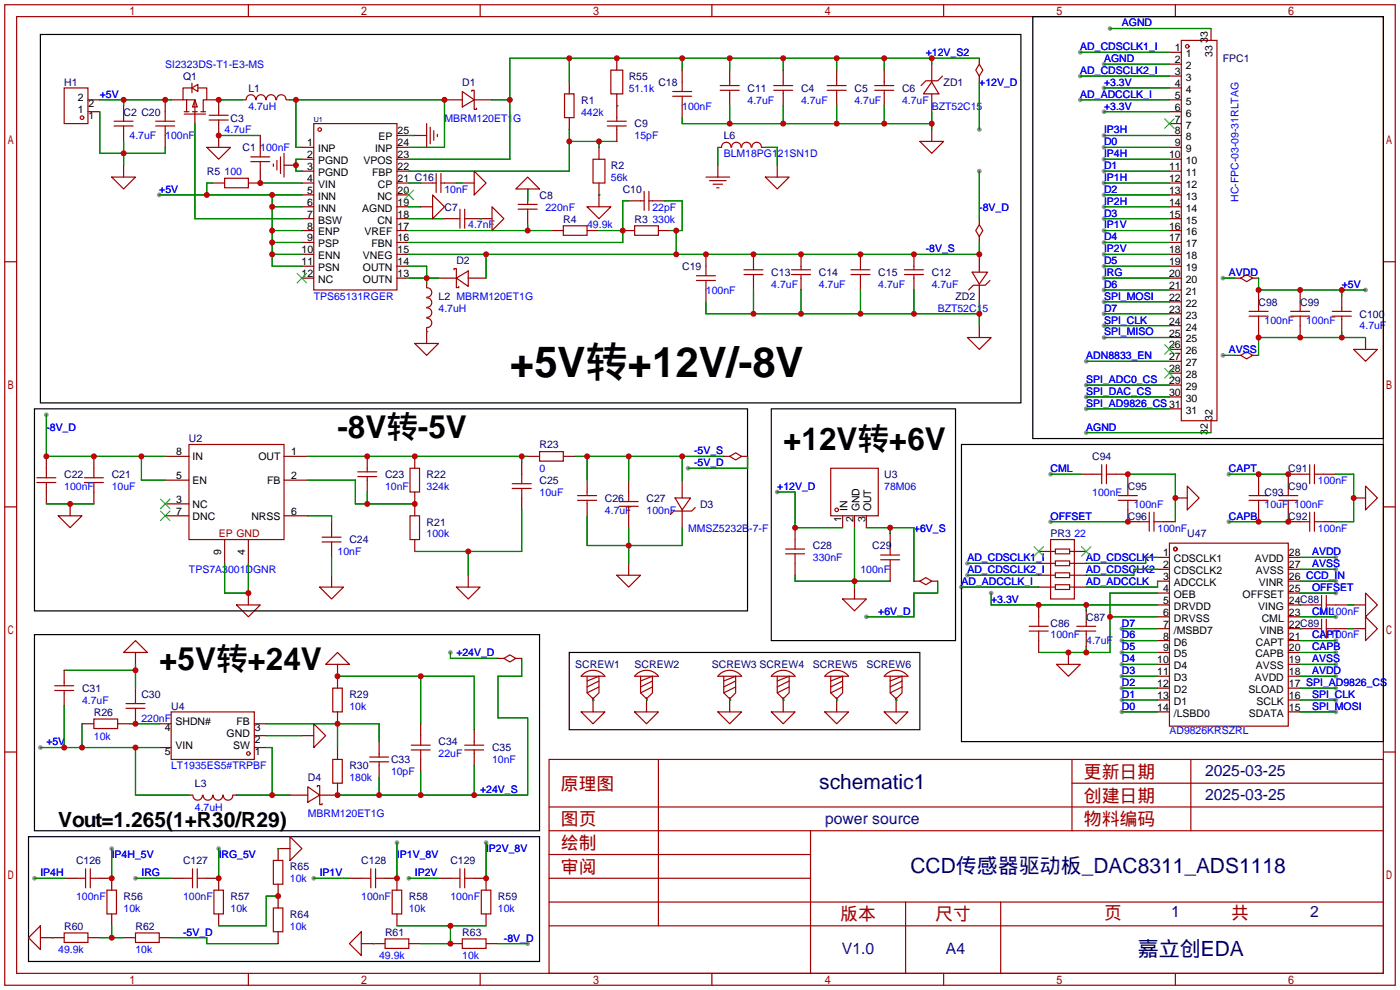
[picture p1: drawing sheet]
<svg xmlns="http://www.w3.org/2000/svg" width="299mm" height="212mm" viewBox="0 0 299 212" stroke-linecap="round" stroke-linejoin="round" font-family="sans-serif">
<g fill="#999">
<circle cx="209.3" cy="36.6" r=".51"/>
<circle cx="9.9" cy="88.6" r=".51"/>
<circle cx="166.1" cy="105.2" r=".51"/>
<circle cx="8.6" cy="159.8" r=".51"/>
<circle cx="147.1" cy="100.1" r=".51"/>
<circle cx="96.3" cy="139.4" r=".51"/>
<circle cx="185.2" cy="131.8" r=".51"/>
<circle cx="237.2" cy="6.1" r=".51"/>
<circle cx="232.2" cy="92.5" r=".51"/>
<circle cx="230.9" cy="11.2" r=".51"/>
<circle cx="236" cy="13.7" r=".51"/>
<circle cx="230.9" cy="16.3" r=".51"/>
<circle cx="236" cy="18.8" r=".51"/>
<circle cx="230.9" cy="21.3" r=".51"/>
<circle cx="236" cy="23.9" r=".51"/>
<circle cx="236" cy="29" r=".51"/>
<circle cx="236" cy="31.5" r=".51"/>
<circle cx="236" cy="34" r=".51"/>
<circle cx="236" cy="36.6" r=".51"/>
<circle cx="236" cy="39.1" r=".51"/>
<circle cx="236" cy="41.7" r=".51"/>
<circle cx="236" cy="44.2" r=".51"/>
<circle cx="236" cy="46.7" r=".51"/>
<circle cx="236" cy="49.3" r=".51"/>
<circle cx="236" cy="51.8" r=".51"/>
<circle cx="236" cy="54.4" r=".51"/>
<circle cx="236" cy="56.9" r=".51"/>
<circle cx="236" cy="59.4" r=".51"/>
<circle cx="236" cy="62" r=".51"/>
<circle cx="236" cy="64.5" r=".51"/>
<circle cx="236" cy="67.1" r=".51"/>
<circle cx="236" cy="69.6" r=".51"/>
<circle cx="236" cy="72.1" r=".51"/>
<circle cx="232.2" cy="77.2" r=".51"/>
<circle cx="232.2" cy="82.3" r=".51"/>
<circle cx="232.2" cy="84.8" r=".51"/>
<circle cx="232.2" cy="87.4" r=".51"/>
<circle cx="239.8" cy="134.4" r=".51"/>
<circle cx="239.8" cy="136.9" r=".51"/>
<circle cx="239.8" cy="139.4" r=".51"/>
<circle cx="239.8" cy="142" r=".51"/>
<circle cx="239.8" cy="144.5" r=".51"/>
<circle cx="239.8" cy="147.1" r=".51"/>
<circle cx="239.8" cy="149.6" r=".51"/>
<circle cx="239.8" cy="152.1" r=".51"/>
<circle cx="285.5" cy="147.1" r=".51"/>
<circle cx="285.5" cy="149.6" r=".51"/>
<circle cx="285.5" cy="152.1" r=".51"/>
<circle cx="211.8" cy="126.7" r=".51"/>
<circle cx="285.5" cy="124.2" r=".51"/>
<circle cx="285.5" cy="121.7" r=".51"/>
<circle cx="285.5" cy="142" r=".51"/>
<circle cx="285.5" cy="144.5" r=".51"/>
<circle cx="285.5" cy="119.1" r=".51"/>
<circle cx="285.5" cy="126.7" r=".51"/>
<circle cx="285.5" cy="131.8" r=".51"/>
<circle cx="285.5" cy="136.9" r=".51"/>
<circle cx="285.5" cy="139.4" r=".51"/>
<circle cx="262.6" cy="111.5" r=".51"/>
<circle cx="262.6" cy="101.3" r=".51"/>
<circle cx="224.5" cy="101.3" r=".51"/>
<circle cx="224.5" cy="111.5" r=".51"/>
<circle cx="261.4" cy="75.9" r=".51"/>
<circle cx="291.8" cy="62" r=".51"/>
<circle cx="261.4" cy="59.4" r=".51"/>
<circle cx="34" cy="41.7" r=".51"/>
<circle cx="7.4" cy="187.7" r=".51"/>
<circle cx="23.9" cy="181.4" r=".51"/>
<circle cx="29" cy="187.7" r=".51"/>
<circle cx="46.7" cy="181.4" r=".51"/>
<circle cx="67.1" cy="187.7" r=".51"/>
<circle cx="84.8" cy="180.1" r=".51"/>
<circle cx="112.8" cy="201.7" r=".51"/>
<circle cx="87.4" cy="187.7" r=".51"/>
<circle cx="103.9" cy="180.1" r=".51"/>
<circle cx="209.3" cy="27.7" r=".51"/>
<circle cx="206.8" cy="120.4" r=".51"/>
<circle cx="206.8" cy="122.9" r=".51"/>
<circle cx="205.5" cy="125.5" r=".51"/>
</g>
<g fill="none" stroke="#a10000" stroke-width=".25">
<path d="M1 1h297.2v209.6h-297.2zM3.6 3.6h292.1v204.4h-292.1zM13.7 18.8h5.1v7.6h-5.1zM40.9 18.8h-1.8v2.5h2.6v2.6M41 18.8l1.3-.8v1.6zM41 17.8v2M42.4 18.8h1.8v2.5h-.8v2.6M53.1 1v2.6M98.8 19.6l2.5 1.7-2.5 1.6zM100.8 19.6v-.3h.5v4.1h.6v-.3M102.6 1v2.6M130.6 15h2.5v5.1h-2.5z"/>
<path d="M143.8 19.6h4M145.8 17.5v2.1M152.1 1v2.6M153.9 18.3h4.1M153.9 19.3h4.1M156 17.5v.8M156 19.3v.8M165.4 18.3h4M165.4 19.3h4M167.4 17.5v.8M167.4 19.3v.8M176.8 18.3h4"/>
<path d="M176.8 19.3h4M178.8 17.5v.8M178.8 19.3v.8M186.9 18.3h4.1M186.9 19.3h4.1M189 17.5v.8M189 19.3v.8M199.1 17.5l1.6 2.6h-3.3zM201.4 16.3l-1 1h-2.5l-1.1 1M201.7 1v2.6M209.3 13.7l.8 1.3-.8 1.3-.8-1.3zM251.2 1v2.6"/>
<path d="M252.5 8.6h7.6v81.3h-7.6zM23.9 37.8h5.1l-2.6 2.6zM24.4 26.9h4M24.4 25.9h4M26.4 25.1v.8M26.4 26.9v.8M33.3 26.9h4M33.3 25.9h4M35.3 23.9v2M35.3 26.9v2.1M39.4 24.4h4.5M39.4 23.9h1"/>
<path d="M39.9 21.3v2.6M41.1 23.9h1.1M41.7 21.3l.5 1.6h-1.1zM42.9 23.9h1M44.2 31.5h5.1l-2.6 2.5zM44.7 25.7h4.1M44.7 24.6h4.1M46.7 23.9v.7M46.7 25.7v.7M48 38.1h5.1v2h-5.1zM52.6 21.3a1.01 1.01 0 0 1 1-1.1 1.01 1.01 0 0 1 1 1.1M53.6 34.5h4.1"/>
<path d="M53.6 33.5h4.1M54.8 21.3a1.01 1.01 0 0 1 1-1.1 1.01 1.01 0 0 1 1 1.1M55.6 31.5v2M55.6 34.5v2.1M56.9 21.3a1.01 1.01 0 0 1 1-1.1 1.01 1.01 0 0 1 1 1.1M58.4 35.1v.5M59.1 21.3a1.01 1.01 0 0 1 1-1.1 1.01 1.01 0 0 1 1 1.1M59.2 34.3v2M59.9 33.5v3.6M60.7 32.8v5M67.1 26.4h17.7v35.6h-17.7zM91.2 26.4v5.1"/>
<path d="M91.9 27.2v3.5M92.5 39.1h.7M92.7 27.9v2.1M93.2 37.1v4M93.5 28.7v.5M94.2 37.1v4M94.2 39.1h.8M101.3 36.6l2.6 2.5-2.6 2.6zM112.8 37.8l2.5 2.6h-5.1zM120.6 20.1h2.1v5h-2.1zM126.7 34h2.6v5.1h-2.6zM129.8 26.9h4.1"/>
<path d="M129.8 25.9h4.1M131.8 25.1v.8M131.8 26.9v.8M143.8 20.6h4M145.8 20.6v2M150.9 37.8h5.1M151.6 38.6h3.6M152.4 39.4h2M154.2 31.5a1.01 1.01 0 0 1 1-1.1 1.01 1.01 0 0 1 1 1.1M156.4 31.5a1.01 1.01 0 0 1 1-1.1 1.01 1.01 0 0 1 1 1.1M158.5 31.5a1.01 1.01 0 0 1 1-1.1 1.01 1.01 0 0 1 1 1.1M160.7 31.5a1.01 1.01 0 0 1 1-1.1 1.01 1.01 0 0 1 1 1.1"/>
<path d="M163.6 37.8h5.1l-2.6 2.6zM196.6 30.2h5.1l-2.6 2.6zM1 55.9h2.6M92.5 41.7l2.5 2.5-2.5 2.5zM97 57.7v-.3h.5v4.1h.5v-.3M97.5 59.4l2.6-1.5v3.3zM97.5 46.7h.8M98.3 44.7v4.1M99.3 44.7v4.1M99.3 46.7h.8M105.2 44.2l2.5 2.5-2.5 2.6zM110.7 43.7h4.1"/>
<path d="M110.7 44.7h4.1M112.8 42.9v.8M112.8 44.7v.8M120.4 48.3h5.1v2h-5.1zM125.5 44.2h5.1l-2.6 2.5zM135.6 48.3h5.1v2h-5.1zM136.9 42.9h.8M137.7 40.9v4.1M138.7 40.9v4.1M138.7 42.9h.7M148.8 59.9h4.1M148.8 58.9h4.1"/>
<path d="M150.9 56.9v2M150.9 59.9v2.1M153.2 40.1h.5M159 57.7h4.1M159 58.7h4.1M161 56.9v.8M161 58.7v.7M169.2 57.7h4M169.2 58.7h4M171.2 56.9v.8M171.2 58.7v.7M181.9 57.7h4"/>
<path d="M181.9 58.7h4M183.9 56.9v.8M183.9 58.7v.7M193.3 57.7h4.1M193.3 58.7h4.1M195.3 56.9v.8M195.3 58.7v.7M207.8 58.2h3.3l-1.8 2.5zM209.3 48l.8 1.3-.8 1.2-.8-1.2zM211.6 59.9l-1 1.1h-2.6l-1 1M265.2 59.4l1.2-.7 1.3 .7-1.3 .8zM295.7 55.9h2.5"/>
<path d="M88.6 73.4h5.1l-2.5 2.5zM91.2 61.5a1.01 1.01 0 0 1 1.1 1 1.01 1.01 0 0 1-1.1 1M91.2 68a1.01 1.01 0 0 1 1.1 1 1.01 1.01 0 0 1-1.1 1M91.2 63.7a1.01 1.01 0 0 1 1.1 1 1.01 1.01 0 0 1-1.1 1M91.2 65.8a1.01 1.01 0 0 1 1.1 1 1.01 1.01 0 0 1-1.1 1M206.8 72.1h5l-2.5 2.6zM265.2 75.9l1.2-.7 1.3 .7-1.3 .8zM267 67.6h4M267 66.5h4M269 64.5v2M269 67.6v2M275.8 67.6h4.1"/>
<path d="M275.8 66.5h4.1M277.9 64.5v2M277.9 67.6v2M284.7 67.6h4.1M284.7 66.5h4.1M286.8 65.8v.7M286.8 67.6v.7M289.3 74.7h5.1l-2.6 2.5zM40.4 95h20.3v20.3h-20.3zM115.3 96.5h5.1v2.1h-5.1zM156 97.5l1.2-.7 1.3 .7-1.3 .8zM235.5 99.3v4.1"/>
<path d="M236.5 99.3v4.1M279.9 99.3v4.1M280.9 99.3v4.1M1 108.3h2.6M7.9 103.1h4M7.9 102.1h4M9.9 100.1v2M9.9 103.1v2.1M12.4 110.2h5.1l-2.5 2.6zM18 103.1h4.1M18 102.1h4.1M20.1 100.1v2"/>
<path d="M20.1 103.1v2.1M68.8 115.8h4.1M68.8 114.8h4.1M70.9 114v.8M70.9 115.8v.8M76.5 101.9h4M76.5 100.8h4M78.5 100.1v.7M78.5 101.9v.7M87.6 110.2h2.1v5.1h-2.1zM87.6 100.1h2.1v5.1h-2.1zM109.5 104.4h4"/>
<path d="M109.5 103.4h4M111.5 101.3v2.1M111.5 104.4v2M123.4 105.9h4.1M123.4 106.9h4.1M125.5 105.2v.7M125.5 106.9v.8M132.3 108.2h4.1M132.3 107.2h4.1M134.4 105.2v2M134.4 108.2v2M144.3 106.4h3.3l-1.8 2.6z"/>
<path d="M148.6 108.5l-.8 .7h-3.8l-.7 .8M167.9 118.4h4.1M167.9 117.3h4.1M169.9 115.3v2M169.9 118.4v2M177.5 100.1h10.2v10.1h-10.2zM188.2 118.6h4.1M188.2 119.6h4.1M190.2 116.6v2M190.2 119.6v2.1M224.5 115.3h5.1v12.7h-5.1zM224.5 117.9h1.1"/>
<path d="M225.6 117.3h3v1.1h-3zM225.6 119.9h3v1h-3zM228.6 117.9h1M233.4 101.3h2.1M236.5 101.3h2M239 105.9h4.1M239 106.9h4.1M241 103.9v2M241 106.9v2.1M243.6 111.5h2M245.6 109.5v4M246.6 111.5h2.1"/>
<path d="M246.6 109.5v4M249.9 116.1h25.4v39.1h-25.4zM253.7 103.9l2.6 2.5-2.6 2.6zM267 105.9h4M267 106.9h4M269 103.9v2M269 106.9v2.1M273.3 105.9h4.1M273.3 106.9h4.1M275.3 103.9v2M275.3 106.9v2.1M277.9 101.3h2"/>
<path d="M277.9 111.5h2M279.9 109.5v4M280.9 109.5v4M280.9 101.3h2.1M280.9 111.5h2.1M291.8 103.9l2.6 2.5-2.6 2.6zM295.7 108.3h2.5M26.4 139.4l2.6-2.5 2.5 2.5zM50.5 129.3h5.1l-2.5 2.5zM68.3 125.5h5.1l-2.5 2.5zM97.5 125.5h5.1l-2.5 2.5zM131.8 122.9h5.1l-2.5 2.6z"/>
<path d="M180.1 128h5.1l-2.6 2.6zM196.6 124.2l1.3-.8 1.2 .8-1.2 .8zM220 134.9h4M220 133.9h4M222 131.8v2.1M222 134.9v2M224.5 120.4h1.1M224.5 122.9h1.1M224.5 125.5h1.1M225.6 122.4h3v1h-3zM225.6 125h3v1h-3zM228.6 120.4h1"/>
<path d="M228.6 122.9h1M228.6 125.5h1M230.1 134.9h4.1M230.1 133.9h4.1M232.2 133.1v.8M232.2 134.9v.7M280.4 129.3h2M280.4 134.4h2M282.4 127.3v4M282.4 132.3v4.1M283.5 127.3v4M283.5 132.3v4.1"/>
<path d="M283.5 129.3h2M283.5 134.4h2M291.8 126.7l2.6 2.6-2.6 2.5zM291.8 131.8l2.6 2.6-2.6 2.5zM11.7 146.6h4M11.7 147.6h4M13.7 145.8v.8M13.7 147.6v.7M20.1 153.7h5v2h-5zM26.9 151.4h4.1M26.9 150.4h4.1M29 149.6v.8"/>
<path d="M29 151.4v.7M36.6 152.1h17.8v10.2h-17.8zM67.1 154.7l2.5 2.5-2.5 2.6zM69.6 142l2.5-2.6 2.6 2.6zM71.1 147.1h2.1v5h-2.1zM87.9 159.3h4M89.9 157.2v2.1M99.3 159.3h4.1M101.3 158.5v.8M107.7 140.7l1.3-.7 1.2 .7-1.2 .8zM124.2 152.1h5.1l-2.6 2.6zM124.6 144.1a3.2 3.2 0 0 1 4.7 .4h-5.1z"/>
<path d="M125.5 144.5v3.6l1.2 1.3 1.3-1.3v-3.6l-2.5 1M128 145.5l-2.5 1.3M128 146.8l-2.5 1.3M135.6 152.1h5.1l-2.5 2.6zM136.1 144.1a3.2 3.2 0 0 1 4.6 .4h-5.1zM136.9 144.5v3.6l1.3 1.3 1.2-1.3v-3.6l-2.5 1M139.4 145.5l-2.5 1.3M139.4 146.8l-2.5 1.3M153.4 152.1h5.1l-2.5 2.6zM153.9 144.1a3.2 3.2 0 0 1 4.6 .4h-5.1zM154.7 144.5v3.6l1.3 1.3 1.2-1.3v-3.6l-2.5 1M157.2 145.5l-2.5 1.3"/>
<path d="M157.2 146.8l-2.5 1.3M164.8 152.1h5.1l-2.5 2.6zM165.3 144.1a3.2 3.2 0 0 1 4.6 .4h-5.1zM166.1 144.5v3.6l1.3 1.3 1.3-1.3v-3.6l-2.6 1M168.7 145.5l-2.6 1.3M168.7 146.8l-2.6 1.3M176.3 152.1h5.1l-2.6 2.6zM176.7 144.1a3.2 3.2 0 0 1 4.7 .4h-5.1zM177.5 144.5v3.6l1.3 1.3 1.3-1.3v-3.6l-2.6 1M180.1 145.5l-2.6 1.3M180.1 146.8l-2.6 1.3M189 152.1h5.1l-2.6 2.6z"/>
<path d="M189.4 144.1a3.2 3.2 0 0 1 4.7 .4h-5.1zM190.2 144.5v3.6l1.3 1.3 1.3-1.3v-3.6l-2.6 1M192.8 145.5l-2.6 1.3M192.8 146.8l-2.6 1.3M225.8 142h5.1l-2.6 2.5zM1 160.7h2.6M41.2 169.9a1.01 1.01 0 0 0 1 1.1 1.01 1.01 0 0 0 1.1-1.1M43.4 169.9a1.01 1.01 0 0 0 1 1.1 1.01 1.01 0 0 0 1-1.1M45.6 169.9a1.01 1.01 0 0 0 1 1.1 1.01 1.01 0 0 0 1-1.1M47.7 169.9a1.01 1.01 0 0 0 1 1.1 1.01 1.01 0 0 0 1.1-1.1M62 178.8l2.5 2.6-2.5 2.5zM65.8 168.1l2.5 1.8-2.5 1.6z"/>
<path d="M67.8 168.1v-.2h.5v4.1h.5v-.3M71.1 162.3h2.1v5.1h-2.1zM79 162.8h4.1M79 161.8h4.1M81 161v.8M81 162.8v.8M87.9 160.3h4M89.9 160.3v2M99.3 160.3h4.1M101.3 160.3v.7M117.3 162.3h178.4v45.7h-178.4zM117.3 177.5h178.4"/>
<path d="M117.3 172.5h178.4M140.7 162.3v35.6M173.2 177.5v30.5M229.1 162.3v15.2M229.1 167.4h66.6M254.5 162.3v15.2M295.7 160.7h2.5M8.6 197.9v5l-2.5-2.5zM13.7 199.4h5.1v2h-5.1zM16.3 187.7h2M18.3 185.7v4M19.3 187.7h2"/>
<path d="M19.3 185.7v4M22.9 190.2h2v5.1h-2zM29 199.4h5v2h-5zM39.1 187.7h2M41.1 185.7v4M42.2 187.7h2M42.2 185.7v4M45.7 190.2h2.1v5.1h-2.1zM58.4 194.1h2.1v5h-2.1zM58.4 183.9h2.1v5.1h-2.1zM77.2 187.7h2M79.2 185.7v4"/>
<path d="M80.3 187.7h2M80.3 185.7v4M83.8 190.2h2.1v5.1h-2.1zM96.3 187.7h2M98.3 185.7v4M99.3 187.7h2M99.3 185.7v4M102.9 190.2h2v5.1h-2zM117.3 182.6h55.9M117.3 197.9h178.4M117.3 192.8h178.4M117.3 187.7h55.9"/>
<path d="M193.5 192.8v15.2M213.9 192.8v15.2M53.1 208v2.6M74.7 201.7l2.5-2.6v5.1zM82.3 200.7h5.1v2h-5.1zM98.8 200.7h5.1v2h-5.1zM102.6 208v2.6M152.1 208v2.6M201.7 208v2.6M251.2 208v2.6"/>
<circle cx="253.7" cy="9.9" r=".38"/>
<circle cx="17.5" cy="25.1" r=".38"/>
<circle cx="68.3" cy="27.7" r=".38"/>
<circle cx="178.8" cy="109" r=".38"/>
<circle cx="251.2" cy="117.3" r=".38"/>
<circle cx="53.1" cy="161" r=".38"/>
</g>
<g fill="none" stroke="#870000" stroke-width=".25">
<path d="M121.7 17.5v2.6M131.8 12.4v2.6M145.8 15v2.5M156 15v2.5M167.4 15v2.5M178.8 15v2.5M189 15v2.5M199.1 13.7v3.8M209.3 12.4v1.3M209.3 16.3v1.2M249.9 11.2h2.6M249.9 13.7h2.6"/>
<path d="M249.9 16.3h2.6M249.9 18.8h2.6M258.8 6.1v2.5M18.8 23.9h2.5M18.8 21.3h2.5M26.4 22.6v2.5M26.4 27.7v2.5M26.4 35.3v2.5M35.3 21.3v2.6M35.3 29v2.5M36.6 21.3h2.5M41.7 23.9v2.5"/>
<path d="M44.2 21.3h2.5v2.6M45.5 39.1h2.5M46.7 26.4v5.1M51.8 21.3h.8M55.6 36.6v2.5h-2.5M55.6 29v2.5M60.7 35.3h2.5M61.2 21.3h.8M64.5 31.5h2.6M64.5 34h2.6M64.5 36.6h2.6M64.5 39.1h2.6"/>
<path d="M84.8 31.5h2.6M84.8 34h2.6M84.8 36.6h2.6M84.8 39.1h2.6M84.8 29h2.6M88.6 29h2.6M89.9 39.1h2.6M95 39.1h2.5M95 21.3h3.8M98.8 39.1h2.5M101.3 21.3h3.9M121.7 25.1v2.6"/>
<path d="M128 31.5v2.5M128 39.1v5.1M131.8 20.1v5M131.8 27.7v2.5M145.8 22.6v2.5M153.4 31.5h.8M153.4 35.3v2.5M156 20.1v2.5M162.8 31.5h.8M166.1 35.3v2.5M167.4 20.1v2.5M178.8 20.1v2.5"/>
<path d="M189 20.1v2.5M199.1 20.1v3.8M199.1 27.7v2.5M249.9 31.5h2.6M249.9 34h2.6M249.9 36.6h2.6M249.9 39.1h2.6M249.9 29h2.6M249.9 23.9h2.6M249.9 21.3h2.6M249.9 26.4h2.6M64.5 41.7h2.6"/>
<path d="M64.5 44.2h2.6M64.5 46.7h2.6M64.5 49.3h2.6M64.5 51.8h2.6M64.5 54.4h2.6M64.5 56.9h2.6M64.5 59.4h2.6M84.8 41.7h2.6M84.8 44.2h2.6M84.8 46.7h2.6M84.8 49.3h2.6M84.8 51.8h2.6"/>
<path d="M84.8 54.4h2.6M84.8 56.9h2.6M84.8 59.4h2.6M89.9 44.2h2.6M93.7 59.4h3.8M95 46.7h2.5M100.1 46.7h5.1M100.1 59.4h3.8M112.8 40.4v2.5M112.8 45.5v2.5M117.9 49.3h2.5M125.5 49.3h2.5"/>
<path d="M133.1 49.3h2.5M134.4 42.9h2.5M139.4 42.9h2.6M140.7 49.3h2.6M150.9 54.4v2.5M161 54.4v2.5M161 59.4v2.6M171.2 54.4v2.5M171.2 59.4v2.6M183.9 54.4v2.5M183.9 59.4v2.6M195.3 54.4v2.5"/>
<path d="M195.3 59.4v2.6M209.3 46.7v1.3M209.3 50.5v1.3M209.3 54.4v3.8M249.9 41.7h2.6M249.9 44.2h2.6M249.9 46.7h2.6M249.9 49.3h2.6M249.9 51.8h2.6M249.9 54.4h2.6M249.9 56.9h2.6M249.9 59.4h2.6"/>
<path d="M263.9 59.4h1.3M267.7 59.4h1.3M91.2 60.7v.8M91.2 70.1v3.3M150.9 62v2.5M209.3 60.7v3.8M209.3 69.6v2.5M249.9 62h2.6M249.9 64.5h2.6M249.9 67.1h2.6M249.9 69.6h2.6M249.9 72.1h2.6"/>
<path d="M249.9 74.7h2.6M249.9 77.2h2.6M249.9 79.8h2.6M263.9 75.9h1.3M267.7 75.9h1.3M269 62v2.5M269 69.6v2.5M277.9 62v2.5M277.9 69.6v2.5M286.8 63.2v2.6M286.8 68.3v2.6M291.8 72.1v2.6"/>
<path d="M9.9 97.5v2.6M20.1 97.5v2.6M35.3 97.5h5.1M60.7 97.5h5.1M78.5 97.5v2.6M88.6 97.5v2.6M111.5 98.8v2.5M112.8 97.5h2.5M120.4 97.5h2.5M154.7 97.5h1.3M158.5 97.5h1.3M249.9 82.3h2.6"/>
<path d="M249.9 84.8h2.6M249.9 87.4h2.6M258.8 89.9v2.6M9.9 105.2v2.5M15 107.7v2.5M20.1 105.2v2.5M35.3 102.6h5.1M35.3 107.7h5.1M35.3 110.2h5.1M48 115.3v5.1M53.1 115.3v5.1M60.7 102.6h5.1"/>
<path d="M60.7 110.2h5.1M70.9 111.5v2.5M70.9 116.6v2.5M78.5 102.6v2.6M88.6 105.2v5M88.6 115.3v2.6M111.5 106.4v2.6M125.5 102.6v2.6M125.5 107.7v2.5M134.4 102.6v2.6M134.4 110.2v2.6M145.8 102.6v3.8"/>
<path d="M145.8 109v3.8M169.9 112.8v2.5M180.1 110.2v2.6M182.6 110.2v2.6M185.2 110.2v2.6M190.2 114v2.6M222 117.9h2.5M229.6 117.9h2.6M230.9 101.3h2.5M238.5 101.3h2.5v2.6M241 109v2.5h2.6M247.4 119.1h2.5"/>
<path d="M248.7 111.5h2.5M251.2 106.4h2.5M269 101.3v2.6M269 109v2.5M275.3 119.1h2.6M275.3 109v2.5h2.6M277.9 101.3h-2.6v2.6M283 101.3h2.5M283 111.5h2.5M289.3 106.4h2.5M29 139.4v2.6M53.1 126.7v2.6"/>
<path d="M70.9 122.9v2.6M100.1 122.9v2.6M134.4 120.4v2.5M169.9 120.4v2.5M182.6 125.5v2.5M190.2 121.7v2.5M195.3 124.2h1.3M199.1 124.2h1.3M222 129.3v2.5M222 136.9v2.5M222 120.4h2.5M222 122.9h2.5"/>
<path d="M222 125.5h2.5M228.3 139.4v2.6M229.6 120.4h2.6M229.6 122.9h2.6M229.6 125.5h2.6M232.2 130.6v2.5M232.2 135.6v2.6M247.4 121.7h2.5M247.4 124.2h2.5M247.4 126.7h2.5M247.4 129.3h2.5M247.4 131.8h2.5"/>
<path d="M247.4 134.4h2.5M247.4 136.9h2.5M247.4 139.4h2.5M275.3 121.7h2.6M275.3 124.2h2.6M275.3 126.7h2.6M275.3 129.3h5.1M275.3 131.8h2.6M275.3 134.4h5.1M275.3 136.9h2.6M275.3 139.4h2.6M285.5 129.3h2.5"/>
<path d="M285.5 134.4h2.5M289.3 129.3h2.5M289.3 134.4h2.5M13.7 143.3v2.5M13.7 148.3v2.6M17.5 154.7h2.6M25.1 154.7h2.6M29 147.1v2.5M29 152.1v2.6M34 159.8h2.6M34 154.7h2.6M54.4 159.8h2.5"/>
<path d="M54.4 157.2h2.5M54.4 154.7h2.5M64.5 157.2h2.6M72.1 142v5.1M72.1 152.1v2.6M72.1 159.8v2.5M81 158.5v2.5M89.9 154.7v2.5M101.3 156v2.5M106.4 140.7h1.3M110.2 140.7h1.3M126.7 149.1v3"/>
<path d="M138.2 149.1v3M156 149.1v3M167.4 149.1v3M178.8 149.1v3M191.5 149.1v3M247.4 142h2.5M247.4 144.5h2.5M247.4 147.1h2.5M247.4 149.6h2.5M247.4 152.1h2.5M275.3 142h2.6M275.3 144.5h2.6"/>
<path d="M275.3 147.1h2.6M275.3 149.6h2.6M275.3 152.1h2.6M40.4 169.9h.7M49.8 169.9h.7M62 169.9h3.8M72.1 167.4v2.5h-3.8M81 163.6v2.5M89.9 162.3v2.5M101.3 161v2.6M13.7 187.7h2.6M21.3 187.7h2.6v2.5"/>
<path d="M23.9 195.3v2.6M36.6 187.7h2.5M44.2 187.7h2.5v2.5M46.7 195.3v2.6M59.4 189v5.1M59.4 199.1v2.6M62 181.4h-2.6v2.5M74.7 187.7h2.5M82.3 187.7h2.5v2.5M84.8 195.3v2.6M93.7 187.7h2.6M101.3 187.7h2.6v2.5"/>
<path d="M103.9 195.3v2.6M8.6 200.4h5.1M18.8 200.4h2.5M26.4 200.4h2.6M34 200.4h2.6M77.2 201.7h5.1M87.4 201.7h2.5M96.3 201.7h2.5M103.9 201.7h2.5"/>
</g>
<g fill="none" stroke="#3c3" stroke-width=".25">
<path d="M248.9 25.4l2.1 2M251 25.4l-2.1 2M63.5 58.4l2 2.1M65.5 58.4l-2 2.1M86.4 40.6l2 2.1M88.4 40.6l-2 2.1M248.9 73.7l2.1 2M248.9 78.7l2.1 2.1M251 73.7l-2.1 2M251 78.7l-2.1 2.1M34.3 106.7l2 2M34.3 109.2l2 2.1"/>
<path d="M36.3 106.7l-2 2M36.3 109.2l-2 2.1M221 116.8l2 2.1M223 116.8l-2 2.1M231.1 116.8l2.1 2.1M233.2 116.8l-2.1 2.1"/>
</g>
<g fill="none" stroke="#008700" stroke-width=".25">
<path d="M121.7 12.4v5.1M145.8 12.4v2.6M156 12.4v2.6M167.4 12.4v2.6M178.8 12.4v2.6M189 12.4v2.6M199.1 12.4v1.3M209.3 12.4h-100.3v21.6h-21.6M209.3 17.5v10.2M230.9 11.2h19M230.9 16.3h19M236 13.7h13.9"/>
<path d="M236 18.8h13.9M237.2 6.1h21.6M21.3 23.9v8.9h14v-1.3M21.3 21.3h15.3M26.4 21.3v1.3M26.4 30.2v5.1M41.7 26.4v20.3h22.8M45.5 39.1h-1.3v2.6M46.7 21.3h5.1M46.7 29h8.9M55.6 39.1h8.9M62 21.3h33v10.2h-7.6"/>
<path d="M63.2 21.3v10.2h1.3M64.5 34h-1.3v2.6h1.3M87.4 39.1h2.5M87.4 29h1.2M97.5 39.1h1.3M105.2 21.3h3.8M121.7 27.7v8.9h-34.3M121.7 30.2h10.1M128 30.2v1.3M131.8 22.6h.1M145.8 25.1v1.3h53.3M153.4 31.5v3.8"/>
<path d="M156 22.6v3.8M163.6 31.5h2.5v3.8M167.4 22.6v3.8M178.8 22.6v3.8M189 22.6v3.8M199.1 23.9v3.8M209.3 36.6v10.1M230.9 21.3h19M236 39.1h13.9M236 34h13.9M236 36.6h13.9M236 29h13.9"/>
<path d="M236 23.9h13.9M236 31.5h13.9M34 41.7h30.5M58.2 41.7v15.2h6.3M58.2 44.2h6.3M58.2 49.3h6.3M58.2 51.8h6.3M58.2 54.4h6.3M87.4 59.4h6.3M87.4 56.9h3.8v3.8M87.4 44.2h2.5M87.4 46.7h7.6"/>
<path d="M87.4 49.3h30.5M102.6 46.7h.1M103.9 54.4v5M112.8 40.4v2.5M112.8 48v1.3M128 41.7h.1M128 49.3h5.1M134.4 42.9h-1.3v8.9h-45.7M142 42.9h3.8v6.4h-2.5M144.5 49.3v5.1M209.3 51.8v2.6h-121.9M236 59.4h13.9"/>
<path d="M236 56.9h13.9M236 44.2h13.9M236 46.7h13.9M236 41.7h13.9M236 49.3h13.9M236 51.8h13.9M236 54.4h13.9M261.4 59.4h2.5M269 59.4v2.6h22.8M91.2 70.9h.1M150.9 64.5v2.6h58.4M161 62v5.1"/>
<path d="M171.2 62v5.1M183.9 62v5.1M195.3 62v5.1M209.3 64.5v5.1M232.2 77.2h17.7M236 62h13.9M236 64.5h13.9M236 67.1h13.9M236 69.6h13.9M236 72.1h13.9M261.4 75.9h2.5M286.8 62v1.2"/>
<path d="M286.8 70.9v1.2M291.8 72.1h-22.8v3.8M9.9 88.6v8.9h25.4M30.2 97.5v5.1h5.1M65.8 97.5h47M111.5 97.5v1.3M122.9 97.5h31.8M125.5 97.5v5.1M134.4 97.5v5.1M145.8 97.5v5.1M159.8 97.5v2.6h-12.7M232.2 92.5h26.6"/>
<path d="M232.2 82.3h17.7M232.2 84.8h17.7M232.2 87.4h17.7M9.9 107.7h10.2M65.8 102.6h10.1v5.1h12.7M65.8 110.2h5.1v1.3M70.9 119.1v3.8M78.5 105.2v2.5M100.1 117.9v5M111.5 109v8.9h-22.9M125.5 110.2v6.4h20.3v-3.8M134.4 112.8v7.6"/>
<path d="M166.1 105.2h3.8v7.6h10.2M182.6 112.8v12.7M185.2 112.8h10.1v11.4M190.2 112.8v1.2M224.5 111.5h16.5M224.5 101.3h6.4M241 101.3h10.2v10.2M247.4 119.1h-2.5v1.3h-12.7M262.6 111.5h12.7M262.6 101.3h12.7M277.9 119.1h7.6M285.5 101.3h3.8v10.2h-3.8"/>
<path d="M48 120.4v6.3h5.1v-6.3M96.3 139.4v1.3h10.1M169.9 122.9v1.3h20.3M200.4 124.2v2.5h-5.1v5.1h-10.1M205.5 125.5h16.5M206.8 120.4h15.2M206.8 122.9h15.2M211.8 126.7v2.6h35.6M232.2 129.3v1.3M232.2 138.2v1.2M237.2 131.8h10.2M239.8 134.4h7.6"/>
<path d="M239.8 136.9h7.6M239.8 139.4h7.6M247.4 126.7h-10.2v12.7h-15.2M247.4 121.7h-5.1v1.2h-10.1M247.4 124.2v1.3h-15.2M277.9 129.3h.1M277.9 134.4h.1M277.9 124.2h7.6M277.9 126.7h7.6M277.9 131.8h7.6M277.9 136.9h7.6M277.9 139.4h7.6"/>
<path d="M277.9 121.7h7.6M288 134.4h1.3M288 129.3h1.3M8.6 159.8h25.4M13.7 150.9v8.9M13.7 143.3h15.3M17.5 154.7v5.1M27.7 154.7h6.3M29 142v5.1M29 159.8v10.1h11.4M56.9 159.8h1.3v10.1M56.9 154.7h24.1v3.8"/>
<path d="M56.9 157.2h7.6M72.1 144.5h29.2v11.5M72.1 154.7v5.1M89.9 144.5v10.2M111.5 140.7v3.8h-5.1v8.9h6.4v16.5h-40.7M126.7 149.6h.1M138.2 149.6h.1M156 149.6h.1M167.4 149.6h.1M178.8 149.6h.1M191.5 149.6h.1M239.8 144.5h7.6"/>
<path d="M239.8 142h7.6M239.8 147.1h7.6M239.8 149.6h7.6M239.8 152.1h7.6M277.9 144.5h7.6M277.9 142h7.6M277.9 147.1h7.6M277.9 149.6h7.6M277.9 152.1h7.6M50.5 169.9h11.5M81 166.1v3.8M89.9 164.8v5.1"/>
<path d="M101.3 163.6v6.3M7.4 187.7h6.3M23.9 181.4v6.3M23.9 197.9v2.5M29 187.7h7.6M46.7 181.4v6.3M59.4 181.4h.1M59.4 191.5h-2.5v6.4h-10.2M67.1 187.7h7.6M84.8 180.1v7.6M84.8 197.9h19.1M87.4 187.7h6.3"/>
<path d="M96.3 197.9v3.8h-6.4M103.9 180.1v7.6M11.2 200.4h.1M21.3 200.4h5.1M36.6 200.4h7.6v1.3h15.2M79.8 201.7h.1M106.4 201.7h6.4"/>
</g>
<path d="M8.6 7.4h209.6v78.7h-209.6zM220.7 3.6h75v90.1h-75zM7.4 87.4h152.4v43.2h-152.4zM164.8 87.4h39.4v49.5h-39.4zM205.5 95h90.2v63.5h-90.2zM7.4 135.6h107.9v41.9h-107.9zM121.7 139.4h74.9v16.6h-74.9zM6.1 178.8h109.2v26.7h-109.2z" fill="none" stroke="#000" stroke-width=".25"/>
<g fill="#c00">
<circle cx="26.4" cy="32.8" r=".63"/>
<circle cx="26.4" cy="21.3" r=".63"/>
<circle cx="35.3" cy="21.3" r=".63"/>
<circle cx="55.6" cy="39.1" r=".63"/>
<circle cx="63.2" cy="35.3" r=".63"/>
<circle cx="121.7" cy="30.2" r=".63"/>
<circle cx="128" cy="30.2" r=".63"/>
<circle cx="91.2" cy="59.4" r=".63"/>
<circle cx="15" cy="107.7" r=".63"/>
<circle cx="9.9" cy="97.5" r=".63"/>
<circle cx="20.1" cy="97.5" r=".63"/>
<circle cx="30.2" cy="97.5" r=".63"/>
<circle cx="78.5" cy="97.5" r=".63"/>
<circle cx="88.6" cy="97.5" r=".63"/>
<circle cx="111.5" cy="97.5" r=".63"/>
<circle cx="78.5" cy="107.7" r=".63"/>
<circle cx="88.6" cy="107.7" r=".63"/>
<circle cx="100.1" cy="117.9" r=".63"/>
<circle cx="134.4" cy="97.5" r=".63"/>
<circle cx="145.8" cy="97.5" r=".63"/>
<circle cx="125.5" cy="97.5" r=".63"/>
<circle cx="134.4" cy="116.6" r=".63"/>
<circle cx="169.9" cy="112.8" r=".63"/>
<circle cx="182.6" cy="124.2" r=".63"/>
<circle cx="190.2" cy="112.8" r=".63"/>
<circle cx="13.7" cy="159.8" r=".63"/>
<circle cx="17.5" cy="159.8" r=".63"/>
<circle cx="29" cy="159.8" r=".63"/>
<circle cx="29" cy="154.7" r=".63"/>
<circle cx="29" cy="143.3" r=".63"/>
<circle cx="58.2" cy="169.9" r=".63"/>
<circle cx="89.9" cy="144.5" r=".63"/>
<circle cx="72.1" cy="144.5" r=".63"/>
<circle cx="81" cy="169.9" r=".63"/>
<circle cx="72.1" cy="169.9" r=".63"/>
<circle cx="101.3" cy="169.9" r=".63"/>
<circle cx="89.9" cy="169.9" r=".63"/>
<circle cx="72.1" cy="154.7" r=".63"/>
<circle cx="222" cy="129.3" r=".63"/>
<circle cx="232.2" cy="129.3" r=".63"/>
<circle cx="228.3" cy="139.4" r=".63"/>
<circle cx="232.2" cy="139.4" r=".63"/>
<circle cx="237.2" cy="131.8" r=".63"/>
<circle cx="269" cy="111.5" r=".63"/>
<circle cx="275.3" cy="111.5" r=".63"/>
<circle cx="269" cy="101.3" r=".63"/>
<circle cx="275.3" cy="101.3" r=".63"/>
<circle cx="289.3" cy="106.4" r=".63"/>
<circle cx="241" cy="111.5" r=".63"/>
<circle cx="241" cy="101.3" r=".63"/>
<circle cx="251.2" cy="106.4" r=".63"/>
<circle cx="53.1" cy="126.7" r=".63"/>
<circle cx="286.8" cy="72.1" r=".63"/>
<circle cx="277.9" cy="72.1" r=".63"/>
<circle cx="269" cy="72.1" r=".63"/>
<circle cx="286.8" cy="62" r=".63"/>
<circle cx="277.9" cy="62" r=".63"/>
<circle cx="269" cy="62" r=".63"/>
<circle cx="46.7" cy="21.3" r=".63"/>
<circle cx="46.7" cy="29" r=".63"/>
<circle cx="44.2" cy="41.7" r=".63"/>
<circle cx="58.2" cy="41.7" r=".63"/>
<circle cx="58.2" cy="44.2" r=".63"/>
<circle cx="58.2" cy="49.3" r=".63"/>
<circle cx="58.2" cy="54.4" r=".63"/>
<circle cx="58.2" cy="51.8" r=".63"/>
<circle cx="167.4" cy="12.4" r=".63"/>
<circle cx="156" cy="12.4" r=".63"/>
<circle cx="178.8" cy="12.4" r=".63"/>
<circle cx="189" cy="12.4" r=".63"/>
<circle cx="199.1" cy="12.4" r=".63"/>
<circle cx="121.7" cy="12.4" r=".63"/>
<circle cx="109" cy="21.3" r=".63"/>
<circle cx="145.8" cy="12.4" r=".63"/>
<circle cx="131.8" cy="12.4" r=".63"/>
<circle cx="209.3" cy="67.1" r=".63"/>
<circle cx="195.3" cy="67.1" r=".63"/>
<circle cx="183.9" cy="67.1" r=".63"/>
<circle cx="171.2" cy="67.1" r=".63"/>
<circle cx="161" cy="67.1" r=".63"/>
<circle cx="199.1" cy="26.4" r=".63"/>
<circle cx="189" cy="26.4" r=".63"/>
<circle cx="178.8" cy="26.4" r=".63"/>
<circle cx="167.4" cy="26.4" r=".63"/>
<circle cx="156" cy="26.4" r=".63"/>
<circle cx="112.8" cy="49.3" r=".63"/>
<circle cx="133.1" cy="49.3" r=".63"/>
<circle cx="63.2" cy="21.3" r=".63"/>
<circle cx="95" cy="21.3" r=".63"/>
<circle cx="23.9" cy="187.7" r=".63"/>
<circle cx="46.7" cy="187.7" r=".63"/>
<circle cx="84.8" cy="187.7" r=".63"/>
<circle cx="103.9" cy="187.7" r=".63"/>
<circle cx="23.9" cy="200.4" r=".63"/>
<circle cx="96.3" cy="197.9" r=".63"/>
<circle cx="96.3" cy="201.7" r=".63"/>
<circle cx="59.4" cy="191.5" r=".63"/>
<circle cx="144.5" cy="54.4" r=".63"/>
<circle cx="103.9" cy="54.4" r=".63"/>
<circle cx="144.5" cy="49.3" r=".63"/>
<circle cx="150.9" cy="54.4" r=".63"/>
<circle cx="161" cy="54.4" r=".63"/>
<circle cx="171.2" cy="54.4" r=".63"/>
<circle cx="183.9" cy="54.4" r=".63"/>
<circle cx="195.3" cy="54.4" r=".63"/>
<circle cx="209.3" cy="54.4" r=".63"/>
</g>
<text font-size="9" x="109" y="80.5">+5V转+12V/-8V</text>
<g font-size="6.7">
<text x="72.1" y="93.7">-8V转-5V</text>
<text x="167.4" y="96.2">+12V转+6V</text>
<text x="34" y="143.2">+5V转+24V</text>
</g>
<g font-size="4.5" fill="#000080">
<text x="175.1" y="168.7">schematic1</text>
<text x="194.6" y="186.5">CCD传感器驱动板_DAC8311_ADS1118</text>
<text x="243.2" y="204.3">嘉立创EDA</text>
</g>
<text font-size="4.5" x="12.4" y="176.6">Vout=1.265(1+R30/R29)</text>
<g font-size="3.8" fill="#a00000">
<text x="231.6" y="166.2">更新日期</text>
<text x="119.9" y="168.8">原理图</text>
<text x="231.6" y="171.3">创建日期</text>
<text x="119.9" y="176.4">图页</text>
<text x="231.6" y="176.4">物料编码</text>
<text x="119.9" y="181.5">绘制</text>
<text x="119.9" y="186.6">审阅</text>
<text x="179.6" y="196.7">版本</text>
<text x="199.9" y="196.7">尺寸</text>
<text x="236" y="196.5">页</text>
<text x="263.1" y="196.5">共</text>
</g>
<g font-size="3.4" fill="#000080">
<text x="257.6" y="165.9">2025-03-25</text>
<text x="257.6" y="170.9">2025-03-25</text>
<text x="176.3" y="176">power source</text>
<text x="250.3" y="196.1">1</text>
<text x="280" y="196.1">2</text>
<text x="179.9" y="204">V1.0</text>
<text x="202.2" y="204">A4</text>
</g>
<g font-size="2.2" fill="#00f">
<text x="239.8" y="5.6">AGND</text>
<text x="197.9" y="12">+12V_S2</text>
<text x="230.9" y="10.7">AD_CDSCLK1_I</text>
<text x="35.3" y="14.5">SI2323DS-T1-E3-MS</text>
<text x="230.9" y="15.8">AD_CDSCLK2_I</text>
<text x="236" y="13.3">AGND</text>
<text x="21.3" y="20.9">+5V</text>
<text x="53.1" y="23.4">4.7uH</text>
<text x="134.4" y="19.6">51.1k</text>
<text x="145.8" y="23.4">100nF</text>
<text x="159.8" y="22.2">4.7uF</text>
<text x="171.2" y="22.2">4.7uF</text>
<text x="182.6" y="22.2">4.7uF</text>
<text x="192.8" y="22.2">4.7uF</text>
<text x="199.1" y="23.4">BZT52C15</text>
<text x="209.3" y="18.3">+12V_D</text>
<text x="230.9" y="20.9">AD_ADCCLK_I</text>
<text x="236" y="18.3">+3.3V</text>
<text x="236" y="23.4">+3.3V</text>
<text x="27.7" y="29.8">4.7uF</text>
<text x="35.3" y="29.8">100nF</text>
<text x="48" y="28.5">4.7uF</text>
<text x="95" y="26">MBRM120ET1G</text>
<text x="124.2" y="24.7">442k</text>
<text x="135.6" y="29.8">15pF</text>
<text x="236" y="28.5">IP3H</text>
<text x="55.6" y="32.3">100nF</text>
<text x="154.7" y="33.6">BLM18PG121SN1D</text>
<text x="236" y="31">D0</text>
<text x="236" y="33.6">IP4H</text>
<text x="34" y="41.2">+5V</text>
<text x="48" y="37.4">100</text>
<text x="95" y="41.2">10nF</text>
<text x="130.6" y="38.7">56k</text>
<text x="236" y="36.1">D1</text>
<text x="236" y="38.7">IP1H</text>
<text x="236" y="41.2">D2</text>
<text x="116.6" y="45">220nF</text>
<text x="139.4" y="47.6">330k</text>
<text x="139.4" y="45">22pF</text>
<text x="209.3" y="45">-8V_D</text>
<text x="236" y="43.7">IP2H</text>
<text x="236" y="46.3">D3</text>
<text x="264.7" y="43.2" transform="rotate(-90 264.7 43.2)">HC-FPC-03-09-31RLTAG</text>
<text x="100.1" y="48.8">4.7nF</text>
<text x="125.5" y="48.8">49.9k</text>
<text x="197.9" y="53.9">-8V_S</text>
<text x="236" y="48.8">IP1V</text>
<text x="236" y="51.4">D4</text>
<text x="236" y="53.9">IP2V</text>
<text x="236" y="56.4">D5</text>
<text x="236" y="59">IRG</text>
<text x="262.6" y="59">AVDD</text>
<text x="67.1" y="64.1">TPS65131RGER</text>
<text x="150.9" y="62.8">100nF</text>
<text x="164.8" y="61.5">4.7uF</text>
<text x="175" y="61.5">4.7uF</text>
<text x="187.7" y="61.5">4.7uF</text>
<text x="199.1" y="61.5">4.7uF</text>
<text x="236" y="61.5">D6</text>
<text x="236" y="64.1">SPI_MOSI</text>
<text x="286.8" y="61.5">+5V</text>
<text x="93.7" y="66.6">4.7uH</text>
<text x="200.4" y="66.6">BZT52C15</text>
<text x="236" y="66.6">D7</text>
<text x="236" y="69.1">SPI_CLK</text>
<text x="236" y="71.7">SPI_MISO</text>
<text x="270.3" y="69.1">100nF</text>
<text x="279.1" y="69.1">100nF</text>
<text x="290.6" y="70.4">4.7uF</text>
<text x="232.2" y="76.8">ADN8833_EN</text>
<text x="262.6" y="75.5">AVSS</text>
<text x="232.2" y="81.8">SPI_ADC0_CS</text>
<text x="232.2" y="84.4">SPI_DAC_CS</text>
<text x="232.2" y="86.9">SPI_AD9826_CS 31</text>
<text x="9.9" y="92">-8V_D</text>
<text x="232.2" y="92">AGND</text>
<text x="115.3" y="100.9">0</text>
<text x="148.3" y="97.1">-5V_S</text>
<text x="148.3" y="99.6">-5V_D</text>
<text x="224.5" y="100.9">CML</text>
<text x="262.6" y="100.9">CAPT</text>
<text x="13.7" y="104.7">100nF</text>
<text x="23.9" y="104.7">10uF</text>
<text x="82.3" y="104.7">10nF</text>
<text x="91.2" y="104.7">324k</text>
<text x="115.3" y="106">10uF</text>
<text x="166.1" y="104.7">+12V_D</text>
<text x="189" y="104.7">78M06</text>
<text x="233.4" y="106">100nF</text>
<text x="281.7" y="103.4">100nF</text>
<text x="129.3" y="109.8">4.7uF</text>
<text x="138.2" y="109.8">100nF</text>
<text x="147.1" y="113.6">MMSZ5232B-7-F</text>
<text x="195.3" y="113.6">+6V_S</text>
<text x="224.5" y="111.1">OFFSET</text>
<text x="242.3" y="108.5">100nF</text>
<text x="247.4" y="113.6">100nF</text>
<text x="262.6" y="111.1">CAPB</text>
<text x="270.3" y="108.5">10uF</text>
<text x="276.6" y="108.5">100nF</text>
<text x="281.7" y="113.6">100nF</text>
<text x="72.1" y="118.7">10nF</text>
<text x="91.2" y="114.9">100k</text>
<text x="173.7" y="119.9">330nF</text>
<text x="206.8" y="119.9">AD_CDSCLK1_I</text>
<text x="229.6" y="114.9">22</text>
<text x="232.2" y="119.9">AD_CDSCLK1</text>
<text x="280.4" y="118.7">AVDD</text>
<text x="40.4" y="122.5">TPS7A3001DGNR</text>
<text x="183.9" y="122.5">100nF</text>
<text x="205.5" y="125">AD_ADCCLK_I</text>
<text x="206.8" y="122.5">AD_CDSCLK2_I</text>
<text x="232.2" y="122.5">AD_CDSCLK2</text>
<text x="232.2" y="125">AD_ADCCLK</text>
<text x="280.4" y="121.2">AVSS</text>
<text x="187.7" y="131.4">+6V_D</text>
<text x="211.8" y="128.8">+3.3V</text>
<text x="280.4" y="126.3">OFFSET</text>
<text x="280.4" y="131.4">CML100nF</text>
<text x="224.5" y="136.5">100nF</text>
<text x="232.2" y="137.7">4.7uF</text>
<text x="239.8" y="133.9">D7</text>
<text x="239.8" y="136.5">D6</text>
<text x="280.4" y="136.5">CAPT</text>
<text x="284.2" y="136.5">100nF</text>
<text x="97.5" y="140.3">+24V_D</text>
<text x="239.8" y="139">D5</text>
<text x="239.8" y="141.5">D4</text>
<text x="280.4" y="141.5">AVSS</text>
<text x="280.4" y="139">CAPB</text>
<text x="239.8" y="144.1">D3</text>
<text x="239.8" y="146.6">D2</text>
<text x="239.8" y="149.2">D1</text>
<text x="280.4" y="149.2">SPI_CLK</text>
<text x="280.4" y="144.1">AVDD</text>
<text x="17.5" y="150.4">4.7uF</text>
<text x="30.2" y="154.2">220nF</text>
<text x="74.7" y="151.7">10k</text>
<text x="239.8" y="151.7">D0</text>
<text x="280.4" y="151.7">SPI_MOSI</text>
<text x="9.9" y="159.3">+5V</text>
<text x="20.1" y="158">10k</text>
<text x="93.7" y="161.9">22uF</text>
<text x="249.9" y="156.8">AD9826KRSZRL</text>
<text x="36.6" y="164.4">LT1935ES5#TRPBF</text>
<text x="74.7" y="166.9">180k</text>
<text x="83.6" y="165.7">10pF</text>
<text x="105.2" y="163.1">10nF</text>
<text x="41.7" y="173.3">4.7uH</text>
<text x="102.6" y="169.5">+24V_S</text>
<text x="65.8" y="174.6">MBRM120ET1G</text>
<text x="23.9" y="183.4">IP4H_5V</text>
<text x="46.7" y="183.4">IRG_5V</text>
<text x="84.8" y="183.4">IP1V_8V</text>
<text x="103.9" y="182.2">IP2V_8V</text>
<text x="8.6" y="187.3">IP4H</text>
<text x="30.2" y="187.3">IRG</text>
<text x="62" y="188.5">10k</text>
<text x="68.3" y="187.3">IP1V</text>
<text x="88.6" y="187.3">IP2V</text>
<text x="16.3" y="192.3">100nF</text>
<text x="26.4" y="194.9">10k</text>
<text x="39.1" y="192.3">100nF</text>
<text x="49.3" y="194.9">10k</text>
<text x="77.2" y="192.3">100nF</text>
<text x="87.4" y="194.9">10k</text>
<text x="96.3" y="192.3">100nF</text>
<text x="106.4" y="194.9">10k</text>
<text x="12.4" y="203.8">49.9k</text>
<text x="29" y="203.8">10k</text>
<text x="39.1" y="200">-5V_D</text>
<text x="62" y="198.7">10k</text>
<text x="107.7" y="201.2">-8V_D</text>
<text x="81" y="205">49.9k</text>
<text x="98.8" y="205">10k</text>
</g>
<g font-size="2.2">
<text x="251.1" y="11">1</text>
<text x="258.1" y="9.1" transform="rotate(-90 258.1 9.1)">33</text>
<text x="251.1" y="13.5">2</text>
<text x="251.1" y="16">3</text>
<text x="253.4" y="12.2">1</text>
<text x="253.4" y="14.8">2</text>
<text x="253.4" y="17.3">3</text>
<text x="259.1" y="12.1" transform="rotate(-90 259.1 12.1)">33</text>
<text x="16.6" y="21.6">2</text>
<text x="18.9" y="22.9">2</text>
<text x="251.1" y="18.6">4</text>
<text x="251.1" y="21.1">5</text>
<text x="251.1" y="23.7">6</text>
<text x="253.4" y="19.9">4</text>
<text x="253.4" y="22.4">5</text>
<text x="16.6" y="24.2">1</text>
<text x="18.9" y="25.4">1</text>
<text x="85" y="28.7">25</text>
<text x="251.1" y="26.2">7</text>
<text x="251.1" y="28.7">8</text>
<text x="253.4" y="24.9">6</text>
<text x="253.4" y="27.5">7</text>
<text x="65.7" y="31.3">1</text>
<text x="65.7" y="33.8">2</text>
<text x="68" y="32.6">INP</text>
<text x="68" y="35.1">PGND</text>
<text x="77.7" y="35.1">VPOS</text>
<text x="80.2" y="32.6">INP</text>
<text x="80.9" y="30">EP</text>
<text x="85" y="33.8">23</text>
<text x="85" y="31.3">24</text>
<text x="249.9" y="33.8">10</text>
<text x="251.1" y="31.3">9</text>
<text x="253.4" y="30">8</text>
<text x="253.4" y="32.6">9</text>
<text x="253.4" y="35.1">10</text>
<text x="65.7" y="36.4">3</text>
<text x="65.7" y="38.9">4</text>
<text x="65.7" y="41.4">5</text>
<text x="68" y="37.6">PGND</text>
<text x="68" y="40.2">VIN</text>
<text x="79.5" y="37.6">FBP</text>
<text x="80.8" y="40.2">CP</text>
<text x="85" y="41.4">20</text>
<text x="85" y="38.9">21 C16</text>
<text x="85" y="36.4">22</text>
<text x="249.9" y="36.4">11</text>
<text x="249.9" y="38.9">12</text>
<text x="249.9" y="41.4">13</text>
<text x="253.4" y="37.6">11</text>
<text x="253.4" y="40.2">12</text>
<text x="65.7" y="44">6</text>
<text x="65.7" y="46.5">7</text>
<text x="68" y="42.7">INN</text>
<text x="68" y="45.3">INN</text>
<text x="68" y="47.8">BSW</text>
<text x="77.4" y="45.3">AGND</text>
<text x="80.7" y="47.8">CN</text>
<text x="80.7" y="42.7">NC</text>
<text x="85" y="46.5">18</text>
<text x="85" y="44">19</text>
<text x="249.9" y="44">14</text>
<text x="249.9" y="46.5">15</text>
<text x="253.4" y="42.7">13</text>
<text x="253.4" y="45.3">14</text>
<text x="253.4" y="47.8">15</text>
<text x="65.7" y="49.1">8</text>
<text x="65.7" y="51.6">9</text>
<text x="68" y="50.3">ENP</text>
<text x="68" y="52.9">PSP</text>
<text x="77.9" y="50.3">VREF</text>
<text x="79.4" y="52.9">FBN</text>
<text x="85" y="51.6">16</text>
<text x="85" y="49.1">17</text>
<text x="249.9" y="49.1">16</text>
<text x="249.9" y="51.6">17</text>
<text x="253.4" y="50.3">16</text>
<text x="253.4" y="52.9">17</text>
<text x="64.4" y="54.1">10</text>
<text x="64.4" y="56.7">11</text>
<text x="64.4" y="59.2">12</text>
<text x="68" y="55.4">ENN</text>
<text x="68" y="58">PSN</text>
<text x="77.5" y="55.4">VNEG</text>
<text x="77.5" y="58">OUTN</text>
<text x="85" y="59.2">13</text>
<text x="85" y="56.7">14</text>
<text x="85" y="54.1">15</text>
<text x="249.9" y="54.1">18</text>
<text x="249.9" y="56.7">19</text>
<text x="249.9" y="59.2">20</text>
<text x="253.4" y="55.4">18</text>
<text x="253.4" y="58">19</text>
<text x="68" y="60.5">NC</text>
<text x="77.5" y="60.5">OUTN</text>
<text x="249.9" y="61.8">21</text>
<text x="249.9" y="64.3">22</text>
<text x="253.4" y="60.5">20</text>
<text x="253.4" y="63">21</text>
<text x="253.4" y="65.6">22</text>
<text x="249.9" y="66.8">23</text>
<text x="249.9" y="69.4">24</text>
<text x="249.9" y="71.9">25</text>
<text x="253.4" y="68.1">23</text>
<text x="253.4" y="70.7">24</text>
<text x="249.9" y="74.5">26</text>
<text x="249.9" y="77">27</text>
<text x="253.4" y="73.2">25</text>
<text x="253.4" y="75.7">26</text>
<text x="249.9" y="79.5">28</text>
<text x="249.9" y="82.1">29</text>
<text x="253.4" y="78.3">27</text>
<text x="253.4" y="80.8">28</text>
<text x="253.4" y="83.4">29</text>
<text x="249.9" y="84.6">30</text>
<text x="253.4" y="85.9">30</text>
<text x="253.4" y="88.4">31</text>
<text x="259.1" y="89.9" transform="rotate(-90 259.1 89.9)">32</text>
<text x="258.1" y="92.9" transform="rotate(-90 258.1 92.9)">32</text>
<text x="37.6" y="97.3">8</text>
<text x="41.1" y="98.3">IN</text>
<text x="55.2" y="98.3">OUT</text>
<text x="62.2" y="97.3">1</text>
<text x="37.6" y="107.5">3</text>
<text x="37.6" y="102.4">5</text>
<text x="41.1" y="103.4">EN</text>
<text x="57.1" y="103.4">FB</text>
<text x="62.2" y="102.4">2</text>
<text x="37.6" y="110">7</text>
<text x="41.1" y="108.5">NC</text>
<text x="41.1" y="111">DNC</text>
<text x="53.7" y="111">NRSS</text>
<text x="62.2" y="110">6</text>
<text x="179.9" y="111.6" transform="rotate(-90 179.9 111.6)">1</text>
<text x="181.1" y="109.3" transform="rotate(-90 181.1 109.3)">IN</text>
<text x="182.4" y="111.6" transform="rotate(-90 182.4 111.6)">2</text>
<text x="183.7" y="109.3" transform="rotate(-90 183.7 109.3)">GND</text>
<text x="185" y="111.6" transform="rotate(-90 185 111.6)">3</text>
<text x="186.2" y="109.3" transform="rotate(-90 186.2 109.3)">OUT</text>
<text x="47.3" y="118.6" transform="rotate(-90 47.3 118.6)">9</text>
<text x="52.4" y="118.6" transform="rotate(-90 52.4 118.6)">4</text>
<text x="248.6" y="118.9">1</text>
<text x="275.5" y="118.9">28</text>
<text x="248.6" y="121.5">2</text>
<text x="248.6" y="124">3</text>
<text x="250.9" y="120.2">CDSCLK1</text>
<text x="250.9" y="122.7">CDSCLK2</text>
<text x="250.9" y="125.3">ADCCLK</text>
<text x="268.2" y="120.2">AVDD</text>
<text x="268.4" y="122.7">AVSS</text>
<text x="269" y="125.3">VINR</text>
<text x="275.5" y="124">26 CCD_IN</text>
<text x="275.5" y="121.5">27</text>
<text x="248.6" y="126.5">4</text>
<text x="248.6" y="129.1">5</text>
<text x="248.6" y="131.6">6</text>
<text x="250.9" y="127.8">OEB</text>
<text x="250.9" y="130.3">DRVDD</text>
<text x="265.6" y="127.8">OFFSET</text>
<text x="268.9" y="130.3">VING</text>
<text x="275.5" y="131.6">23</text>
<text x="275.5" y="129.1">24C88</text>
<text x="275.5" y="126.5">25</text>
<text x="248.6" y="134.2">7</text>
<text x="248.6" y="136.7">8</text>
<text x="250.9" y="132.9">DRVSS</text>
<text x="250.9" y="135.4">/MSBD7</text>
<text x="250.9" y="138">D6</text>
<text x="268.4" y="138">CAPT</text>
<text x="269.2" y="135.4">VINB</text>
<text x="269.7" y="132.9">CML</text>
<text x="275.5" y="136.7">21</text>
<text x="275.5" y="134.2">22C89</text>
<text x="247.3" y="141.8">10</text>
<text x="248.6" y="139.2">9</text>
<text x="250.9" y="140.5">D5</text>
<text x="250.9" y="143">D4</text>
<text x="268.3" y="140.5">CAPB</text>
<text x="268.4" y="143">AVSS</text>
<text x="275.5" y="141.8">19</text>
<text x="275.5" y="139.2">20</text>
<text x="247.3" y="144.3">11</text>
<text x="247.3" y="146.9">12</text>
<text x="247.3" y="149.4">13</text>
<text x="250.9" y="145.6">D3</text>
<text x="250.9" y="148.1">D2</text>
<text x="266.8" y="148.1">SLOAD</text>
<text x="268.2" y="145.6">AVDD</text>
<text x="275.5" y="149.4">16</text>
<text x="275.5" y="146.9">17 SPI_AD9826_CS</text>
<text x="275.5" y="144.3">18</text>
<text x="37.5" y="155">SHDN#</text>
<text x="50.6" y="155">FB</text>
<text x="247.3" y="151.9">14</text>
<text x="250.9" y="150.7">D1</text>
<text x="250.9" y="153.2">/LSBD0</text>
<text x="266.9" y="153.2">SDATA</text>
<text x="268.5" y="150.7">SCLK</text>
<text x="275.5" y="151.9">15</text>
<text x="35.2" y="156.2">4</text>
<text x="35.2" y="161.3">5</text>
<text x="37.5" y="160.1">VIN</text>
<text x="48.4" y="157.5">GND</text>
<text x="49.8" y="160.1">SW</text>
<text x="54.5" y="161.3">1</text>
<text x="54.5" y="158.8">2</text>
<text x="54.5" y="156.2">3</text>
</g>
<g font-size="2.2" fill="#000080">
<text x="39.1" y="17.1">Q1</text>
<text x="134.4" y="17.1">R55</text>
<text x="261.4" y="13.3">FPC1</text>
<text x="13.7" y="18.3">H1</text>
<text x="53.1" y="19.6">L1</text>
<text x="98.8" y="18.3">D1</text>
<text x="124.2" y="22.2">R1</text>
<text x="140.7" y="18.3">C18</text>
<text x="159.8" y="19.6">C11</text>
<text x="171.2" y="19.6">C4</text>
<text x="182.6" y="19.6">C5</text>
<text x="192.8" y="19.6">C6</text>
<text x="201.7" y="18.3">ZD1</text>
<text x="26.4" y="24.7">C2 C20</text>
<text x="49.3" y="26">C3</text>
<text x="135.6" y="27.2">C9</text>
<text x="154.7" y="29.8">L6</text>
<text x="51.8" y="32.3">C1</text>
<text x="44.2" y="37.4">R5</text>
<text x="130.6" y="36.1">R2</text>
<text x="133.1" y="41.2">C10</text>
<text x="95" y="45">C7</text>
<text x="115.3" y="42.5">C8</text>
<text x="120.4" y="47.6">R4</text>
<text x="135.6" y="47.6">R3</text>
<text x="97.5" y="56.4">D2</text>
<text x="145.8" y="57.7">C19</text>
<text x="164.8" y="59">C13</text>
<text x="175" y="59">C14</text>
<text x="187.7" y="59">C15</text>
<text x="199.1" y="59">C12</text>
<text x="93.7" y="64.1">L2 MBRM120ET1G</text>
<text x="204.2" y="64.1">ZD2</text>
<text x="269" y="65.3">C98</text>
<text x="277.9" y="65.3">C99</text>
<text x="290.6" y="67.9">C100</text>
<text x="40.4" y="94.5">U2</text>
<text x="115.3" y="95.8">R23</text>
<text x="233.4" y="98.4">C94</text>
<text x="275.3" y="100.9">C91</text>
<text x="13.7" y="102.2">C22</text>
<text x="23.9" y="102.2">C21</text>
<text x="82.3" y="102.2">C23</text>
<text x="91.2" y="102.2">R22</text>
<text x="115.3" y="103.4">C25</text>
<text x="129.3" y="107.2">C26</text>
<text x="138.2" y="107.2">C27</text>
<text x="189" y="102.2">U3</text>
<text x="241" y="104.7">C95</text>
<text x="270.3" y="106">C93</text>
<text x="275.3" y="104.7">C90</text>
<text x="91.2" y="112.3">R21</text>
<text x="149.6" y="108.5">D3</text>
<text x="241" y="111.1">C96</text>
<text x="275.3" y="111.1">C92</text>
<text x="74.7" y="116.1">C24</text>
<text x="173.7" y="117.4">C28</text>
<text x="186.4" y="117.4">C29</text>
<text x="224.5" y="114.9">PR3</text>
<text x="253.7" y="114.9">U47</text>
<text x="224.5" y="133.9">C86</text>
<text x="232.2" y="132.6">C87</text>
<text x="122.9" y="142.8">SCREW1</text>
<text x="135.6" y="142.8">SCREW2</text>
<text x="152.1" y="142.8">SCREW3 SCREW4</text>
<text x="173.7" y="142.8">SCREW5</text>
<text x="185.2" y="142.8">SCREW6</text>
<text x="17.5" y="147.9">C31</text>
<text x="30.2" y="149.2">C30</text>
<text x="74.7" y="149.2">R29</text>
<text x="20.1" y="153">R26</text>
<text x="36.6" y="151.7">U4</text>
<text x="93.7" y="159.3">C34</text>
<text x="105.2" y="160.6">C35</text>
<text x="65.8" y="166.9">D4</text>
<text x="74.7" y="164.4">R30</text>
<text x="83.6" y="163.1">C33</text>
<text x="41.7" y="168.2">L3</text>
<text x="16.3" y="184.7">C126</text>
<text x="39.1" y="184.7">C127</text>
<text x="62" y="186">R65</text>
<text x="77.2" y="184.7">C128</text>
<text x="96.3" y="184.7">C129</text>
<text x="26.4" y="192.3">R56</text>
<text x="49.3" y="192.3">R57</text>
<text x="62" y="196.1">R64</text>
<text x="87.4" y="192.3">R58</text>
<text x="106.4" y="192.3">R59</text>
<text x="13.7" y="198.7">R60</text>
<text x="29" y="198.7">R62</text>
<text x="82.3" y="200">R61</text>
<text x="98.8" y="200">R63</text>
</g>
<text font-size="2.2" fill="#a00000" x="46.7" y="114.9">EP GND</text>
<text font-size="1.5" fill="#000080" x="67.1" y="26.1">U1</text>
</svg>
